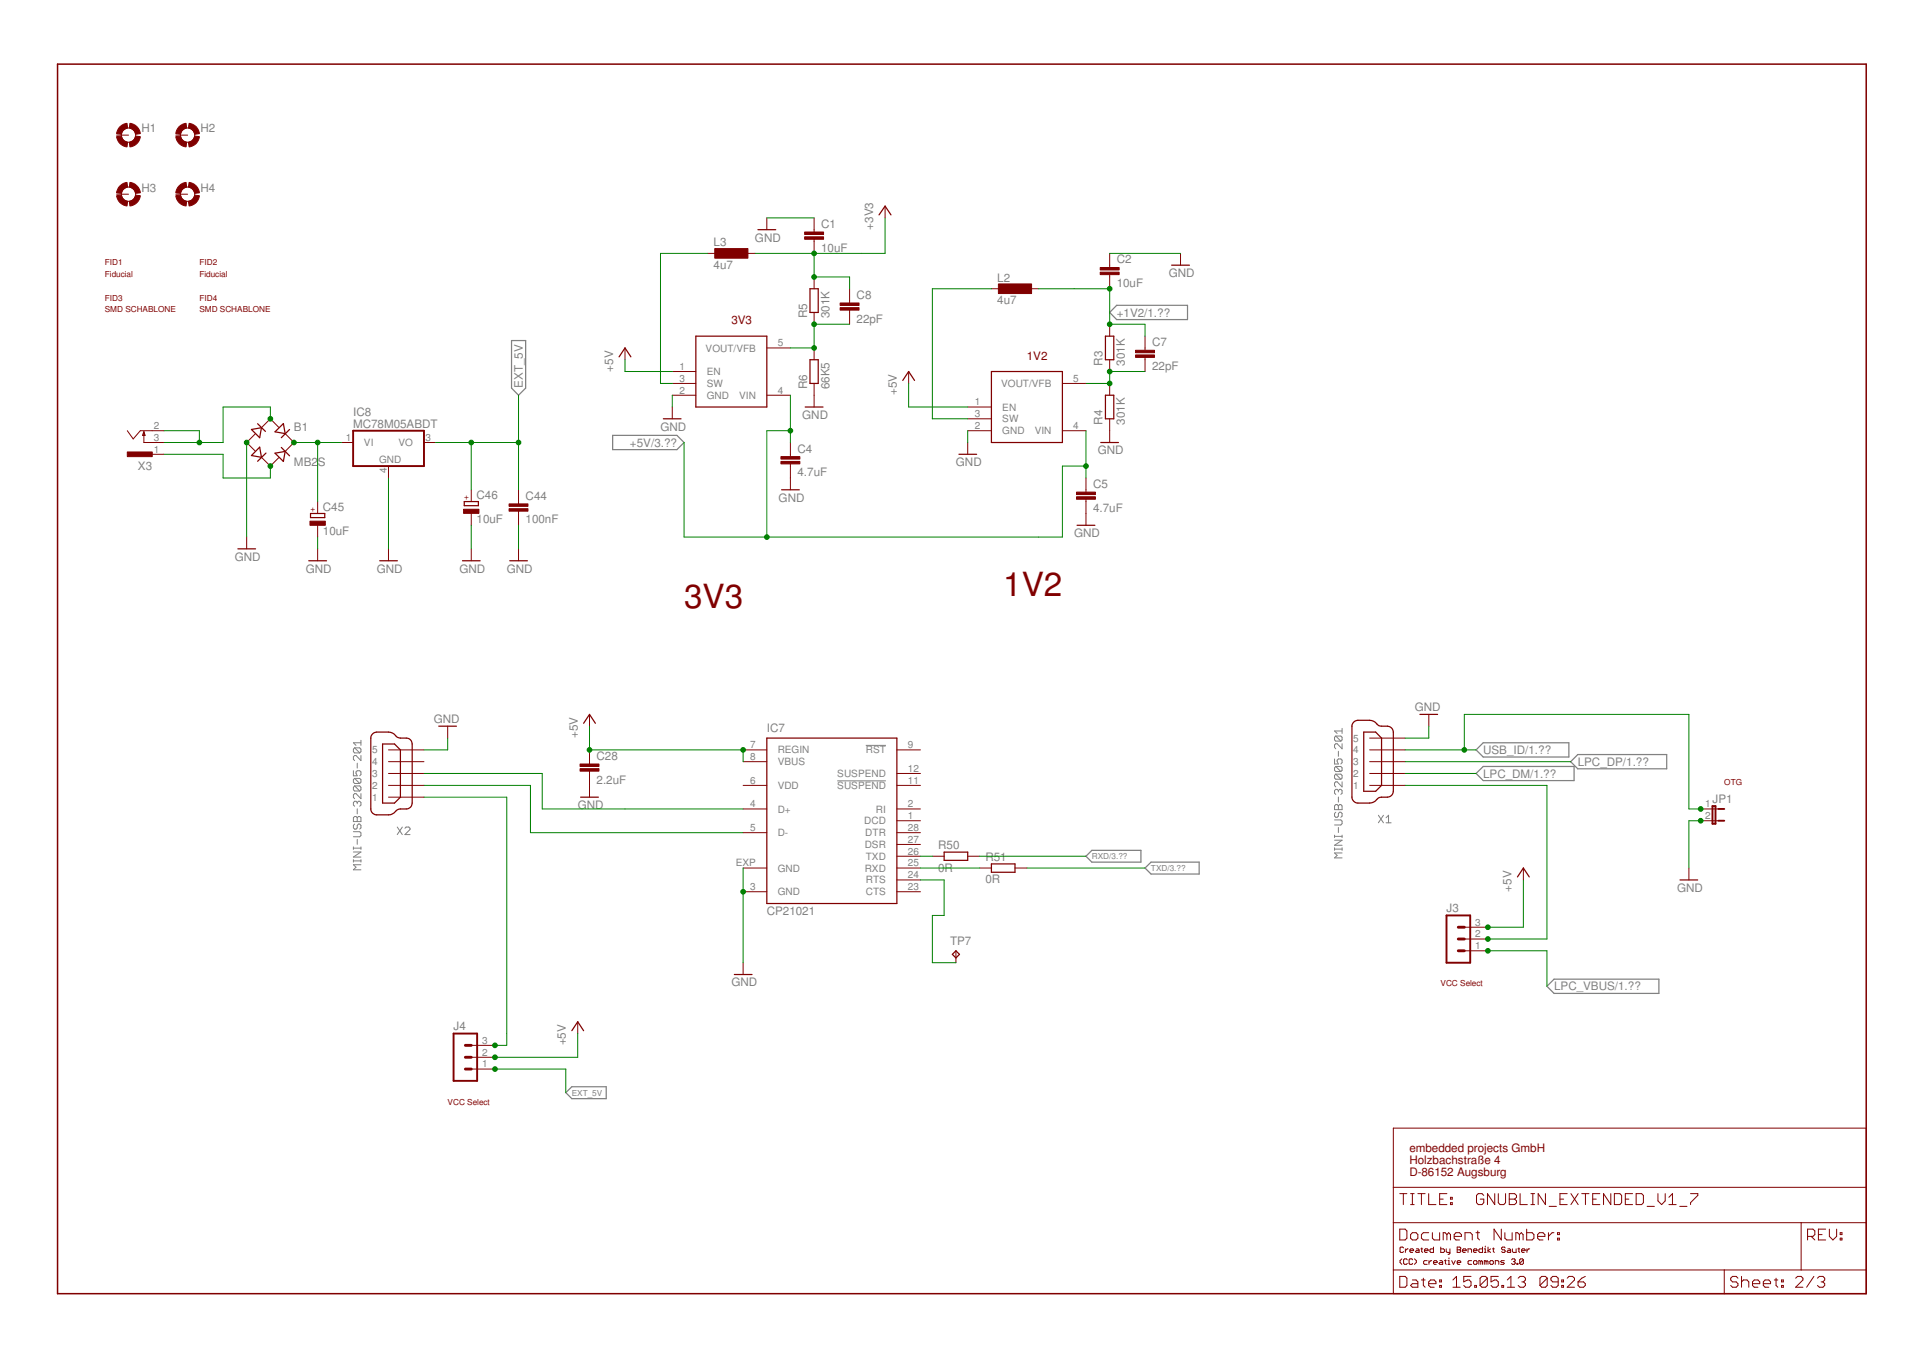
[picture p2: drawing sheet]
<svg xmlns="http://www.w3.org/2000/svg" width="297mm" height="210mm" viewBox="0 0 297 210" stroke-linecap="round" stroke-linejoin="round" font-family="sans-serif">
<g fill="none" stroke="#808080" stroke-width=".15">
<path d="M54.6 119v.8h.6l-.2-.4v-.2l.2-.2h.4l.2 .2v.4l-.2 .2M54.8 115.5h.8l.2 .2v.4l-.2 .2M54.8 115.5l-.2 .2v.4l.2 .2h.8M54.8 115.5l.8 .8M55.2 117.9v.7M55.8 114.3v.8M55.8 116.7v.8l-.8-.8h-.2l-.2 .2v.4l.2 .2M55.8 114.7h-1.2l.4 .4M133.7 115.1h3.1M206.1 117.2v.8h.6l-.2-.4v-.2l.2-.2h.4l.2 .2v.4l-.2 .2M206.3 113.7h.8l.2 .2v.4l-.2 .2M206.3 118.4h.8l.2 .2v.4l-.2 .2"/>
<path d="M206.3 119.6h.8l.2 .2v.4l-.2 .2M206.3 113.7l-.2 .2v.4l.2 .2h.8M206.3 118.4l-.2 .2v.4l.2 .2h.8M206.3 119.6l-.2 .2v.4l.2 .2h.8M206.3 119.6l.8 .8M206.3 118.4l.8 .8M206.3 113.7l.8 .8M206.7 116v.8M207.3 112.5v.8M207.3 114.9v.8l-.8-.8h-.2l-.2 .2v.3l.2 .3M207.3 112.9h-1.2l.4 .4M54.6 126.3l.2-.2h.2l.2 .2 .2-.2h.2l.2 .2v.6h-1.2z"/>
<path d="M54.6 128.5h1l.2 .2v.4l-.2 .1h-1M54.6 133h1.2M54.6 130.8v.4M54.6 132.8v.4M54.6 131.6h1.2l-1.2 .8h1.2M54.6 131h1.2M54.8 120.2h.8l.2 .2v.4l-.2 .2M54.8 121.4h.8l.2 .2v.4l-.2 .2M54.8 127.3l-.2 .2v.4l.2 .2h.2l.2-.2v-.4l.2-.2h.2l.2 .2v.4l-.2 .2M54.8 120.2l-.2 .2v.4l.2 .2h.8M54.8 121.4l-.2 .2v.4l.2 .2h.8M54.8 121.4l.8 .8"/>
<path d="M54.8 120.2l.8 .8M55.2 124l.2-.2h.2l.2 .2v.3l-.2 .2M55.2 124l-.2-.2h-.2l-.2 .2v.3l.2 .2M55.2 124v.1M55.2 124.9v.8M55.2 126.3v.6M55.2 129.6v.8M55.8 133.6h-1.2l.4 .3-.4 .4h1.2M55.8 122.6v.8l-.8-.8h-.2l-.2 .2v.4l.2 .2M55.8 130.8v.4M55.8 132.8v.4M61.4 127.7l.7 1.2"/>
<path d="M62.1 127.7l-.7 1.2M62.5 127.9l.2-.2h.4l.2 .2v.2l-.8 .8h.8M129.3 120.6h7.5M206.1 126.6h1l.2 .2v.4l-.2 .2h-1M206.1 131.1h1.2M206.1 129v.4M206.1 130.9v.4M206.1 129.8h1.2l-1.2 .8h1.2M206.1 129.2h1.2M206.3 124.3h.2l.2 .2 .2-.2h.2l.2 .2v.6h-1.2v-.6zM206.3 125.5l-.2 .1v.4l.2 .2h.2l.2-.2v-.4l.2-.1h.2l.2 .1v.4l-.2 .2M206.7 122.1l.2-.2h.2l.2 .2v.4l-.2 .2"/>
<path d="M206.7 122.1l-.2-.2h-.2l-.2 .2v.4l.2 .2M206.7 122.1v.2M206.7 123.1v.8M206.7 124.5v.6M206.7 127.8v.8M207.3 131.7h-1.2l.4 .4-.4 .4h1.2M207.3 120.8v.7l-.8-.7h-.2l-.2 .1v.4l.2 .2M207.3 129v.4M207.3 130.9v.4M212.9 125.9l.8 1.2M213.7 125.9l-.8 1.2M214.1 126.3l.4-.4v1.2"/>
<path d="M214.1 127.1h.8"/>
</g>
<path d="M79 52.6h2.2v7.3l-1.1 1.1-1.1-1.1zM172.5 47.2h10.9v2.2h-10.9l-1.1-1.1zM94.6 67.2h10l1.1 1.1-1.1 1.1h-10zM228 119.5l1.1-1.1h14v2.2h-14zM228 115.8l1.1-1.1h13.2v2.2h-13.2zM242.6 117.6l1.1-1.1h13.8v2.2h-13.8zM167.7 132.2l1-.9h7.5v1.9h-7.5zM176.9 134.1l.9-.9h7.4v1.8h-7.4zM239 152.3l1.1-1.1h16.1v2.2h-16.1zM87.4 168.8l.9-.9h5.3v1.8h-5.3z" fill="none" stroke="#808080" stroke-width=".19"/>
<g fill="none" stroke="#800000" stroke-width=".15">
<path d="M18 30h1.9M18 20.9h1.9M27.2 30h1.8M27.2 20.9h1.8M109.3 39.1h1.8M114.8 39.1h1.8M118.4 33.7v1.8M125.8 33.7v2.1M125.8 36.9v2.2M136.7 31.8v1.9M171.4 39.1v2.2M182.4 39.1v1.9"/>
<path d="M96.5 53.7v1.9M103.8 57.4h3.7M103.8 59.2h3.7M118.4 53.7h3.7M125.8 42.8v1.8M125.8 48.3v1.8M125.8 53.7v1.9M125.8 59.2v3.7M131.2 44.6v2.2M131.2 47.9v2.2M140.4 57.4v1.8M153.1 44.6h1.9"/>
<path d="M158.6 44.6h1.8M164.1 59.2h3.6M171.4 42.4v2.2M171.4 50.1v1.8M171.4 55.6v1.8M171.4 59.2v1.8M176.9 51.9v2.2M176.9 55.2v2.2M19.7 66.5l.9 1.3 1.1-1.3h3.6M22.2 66.7v1.6h3.1M23.5 70.2h1.8M39.4 67.1l-1.3 1.2 1.3 1.3"/>
<path d="M40.4 70.6l1.4 1.4 1.3-1.3M43.1 66l-1.3-1.3-1.4 1.4M44 67l1.4 1.3-1.4 1.4M49.1 77.5v1.8M52.7 68.3h1.8M60 72v1.8M65.5 68.3h1.8M72.8 75.6v1.9M72.8 79.3v1.8M80.1 75.6v2.2M80.1 78.9v2.2M103.8 61h3.7"/>
<path d="M103.8 62.9v1.8M118.4 61h3.7M122.1 68.3v2.2M122.1 71.6v4M149.5 62.9h3.6M149.5 66.5h3.6M149.5 64.7h3.6M149.5 68.3v1.9M164.1 66.5h3.6M167.7 73.8v2.2M167.7 77.1v4M171.4 64.7v3.6"/>
<path d="M38.1 83v1.8M49.1 81.1v1.9M49.1 84.8v1.8M60 84.8v1.8M72.8 84.8v1.8M80.1 84.8v1.8M60 115.8h5.5M60 117.6h5.5M60 119.5h5.5M69.2 112.2v1.8M91.1 110.3v1.9M91.1 115.8v2.2"/>
<path d="M91.1 119.1v4M114.8 115.8h3.6M114.8 117.6h3.6M138.5 115.8h3.7M138.5 119.5h3.7M211.6 115.8h5.4M211.6 117.6h5.4M211.6 119.5h5.4M211.6 114h5.4M220.7 110.3v1.9M60 121.3h5.5M60 123.1h5.5"/>
<path d="M114.8 121.3h3.6M114.8 137.7h3.6M114.8 124.9h3.6M114.8 128.6h3.6M114.8 134.1h3.6M138.5 121.3h3.7M138.5 137.7h3.7M138.5 124.9h3.7M138.5 128.6h3.7M138.5 126.8h3.7M138.5 130.4h3.7M138.5 132.2h3.7"/>
<path d="M138.5 134.1h3.7M138.5 135.9h3.7M144 132.2h1.8M149.5 132.2h1.8M151.3 134.1h1.8M156.8 134.1h1.8M211.6 121.3h5.4M235.3 134.1v1.8M260.9 134.1v1.8M262.7 124.9h2.7M262.7 126.8h2.7M89.2 157.8v1.8"/>
<path d="M114.8 148.7v1.8M147.7 146.9v1.8M226.2 146.9h3.6M226.2 145h3.6M226.2 143.2h3.6M72.8 165.1h3.7M72.8 163.3h3.7M72.8 161.5h3.7M215.2 174.2h73.1v25.6h-73.1zM215.2 188.8h73.1M215.2 196.2h73.1M215.2 183.4h73.1"/>
<path d="M216.2 189.8h.8l.3 .3v1.1l-.3 .3h-.8zM216.2 197.1h.8l.3 .3v1.1l-.3 .3h-.8zM216.2 184.4h1.1M216.5 194.4l-.2 .3v.3l.2 .3M216.8 184.4v1.7M216.8 192.7l-.1-.1h-.3l-.1 .1v.6l.1 .1h.3l.1-.1M217.1 192.9v.5M217.4 194.6l-.2-.2h-.2l-.2 .2v.5l.2 .2h.2l.2-.2M217.5 192.9l-.4 .3M217.8 193.2h.6l-.2-.3h-.3l-.1 .1v.3l.1 .1h.3M217.9 184.4h.5M217.9 186.1h.5"/>
<path d="M218.2 197.7h.5l.3 .3v.8h-.8l-.3-.3 .3-.2h.8M218.2 190.4h.5l.3 .3v.5l-.3 .3h-.5l-.3-.3v-.5zM218.2 184.4v1.7M218.2 194.6l-.1-.2h-.3l-.1 .2v.5l.1 .2h.3l.1-.2M218.5 194.4l.3 .3v.3l-.3 .3M218.8 192.9h.3l.1 .1v.4h-.4l-.2-.1 .2-.1h.4M219 184.4h1.1M219.5 192.9h.3M219.6 197.7h.5M219.6 184.4v1.7M219.6 192.7v.6l.2 .1M219.9 197.4v1.1l.2 .3"/>
<path d="M220 193.2h.6l-.1-.3h-.3l-.2 .1v.3l.2 .1h.3M220.5 194.7h-.5l-.1 .2v.2l.1 .2h.5M220.7 198.3h1.1v-.3l-.3-.3h-.5l-.3 .3v.5l.3 .3h.5M220.7 184.4v1.7h1.1M220.7 190.4h-.8l-.3 .3v.5l.3 .3h.8M220.7 194.7v.6M221.1 194.7l-.4 .3M221.3 190.4v.8l.2 .3h.9v-1.1M221.4 192.6v.8h-.4l-.1-.1v-.3l.1-.1h.4M221.4 195h.6l-.2-.3h-.2l-.2 .2v.2l.2 .2h.2M222.4 198.5h.3v.3h-.3zM222.4 197.7h.3v.3h-.3z"/>
<path d="M222.4 185.2h.5M222.4 194.7h.3l.1 .2v.4h-.4l-.1-.2 .1-.1h.4M222.5 192.6v.8h.5l.1-.1v-.3l-.1-.1h-.5M223.1 194.7h.3M223.3 194.6v.5l.1 .2M223.4 192.9v.4l.1 .1h.5M223.5 184.4h-1.1v1.7h1.1M223.5 190.7l-.3-.3h-.3v1.1M223.5 190.7l.3-.3 .2 .3v.8M223.5 190.7v.8M223.7 195.3h.3M223.7 194.7h.1v.6"/>
<path d="M223.8 194.3v.1M224 192.9v.7l-.3 .1M224 185.8h.3v.3h-.3zM224 184.9h.3v.3h-.3zM224.2 194.7l.3 .6 .3-.6M224.4 198.8h1.2M224.4 197.7l.6-.6v1.7M224.6 191h1.1v-.3l-.3-.3h-.5l-.3 .3v.5l.3 .3h.5M225.1 192.6h.4l.1 .1-.1 .3 .1 .3-.1 .1h-.4zM225.1 195h.5l-.1-.3h-.3l-.1 .2v.2l.1 .2h.3M225.1 193h.4M225.9 193.2h.6l-.2-.3h-.2l-.2 .1v.3l.2 .1h.2"/>
<path d="M226.3 191.5v-1.1h.8l.3 .3v.8M226.8 193.4v-.5h.4l.1 .1v.4M227.2 197.1h-1.1v.9l.6-.3h.2l.3 .3v.5l-.3 .3h-.5l-.3-.3M227.3 194.7h-.4l-.1 .2v.2l.1 .2h.4M227.6 193.2h.6l-.2-.3h-.3l-.1 .1v.3l.1 .1h.3M227.7 194.7h.3l.2 .2v.2l-.2 .2h-.3l-.1-.2v-.2zM227.8 198.5h.3v.3h-.3zM228 190.4h.5M228.3 190.1v1.1l.2 .3M228.7 194.9l.2-.2 .1 .2v.4M228.7 194.9l-.3-.2v.6M228.7 194.9v.4"/>
<path d="M229 192.6v.8h-.4l-.2-.1v-.3l.2-.1h.4M229.2 184.6l-.3-.2h-.6l-.2 .2v1.2l.2 .3h.6l.3-.3v-.6h-.6M229.3 193.4h.3M229.3 192.9h.1v.5M229.4 192.5v.1M229.6 194.9l.1-.2 .1 .2v.4M229.6 194.9l-.3-.2v.6M229.6 194.9v.4M229.7 197.4v1.1l-.2 .3h-.6l-.3-.3M229.7 197.4l-.2-.3h-.6l-.3 .3v1.1M229.7 197.4l-1.1 1.1M229.8 192.6v.8"/>
<path d="M230.3 192.9l-.5 .3 .5 .2M230.3 194.7h.2l.2 .2v.2l-.2 .2h-.2l-.2-.2v-.2zM230.5 192.9h.3M230.7 192.7v.6l.1 .1M230.9 184.4v1.7l-1.1-1.7v1.7M231 195.3v-.6h.4l.1 .2v.4M231.4 197.1h-1.1v.9l.6-.3h.2l.3 .3v.5l-.3 .3h-.5l-.3-.3M231.4 184.4v1.4l.3 .3h.6l.3-.3v-1.4M231.9 189.8v1.7l-1.1-1.7v1.7M232 198.5h.3v.3h-.3zM232.4 194.7h-.5l-.1 .2 .6 .2-.2 .2h-.4M232.5 190.4v.8l.2 .3h.9v-1.1"/>
<path d="M232.5 192.7l-.1-.1h-.3l-.2 .1 .2 .3h.3l.1 .2-.1 .2h-.3l-.2-.1M232.8 198.8h1.2M232.8 197.7l.6-.6v1.7M232.9 192.9h.3l.1 .1v.4h-.4l-.1-.1 .1-.1h.4M233.1 184.4h.9l.3 .2v.3l-.3 .3 .3 .3v.3l-.3 .3h-.9zM233.1 185.2h.9M233.5 194.6l.1-.2h.3l.1 .2-.1 .3M233.6 192.9v.4l.2 .1h.4v-.5M233.8 194.9h.1M233.9 194.9l.1 .1-.1 .3h-.3l-.1-.2M234.3 195.1h.2v.2h-.2zM234.5 192.9h.2"/>
<path d="M234.5 197.4l.3-.3h.6l.2 .3v.3l-.2 .3M234.6 192.7v.6l.1 .1M234.7 190.7l-.3-.3h-.3v1.1M234.7 190.7v.8M234.7 190.7l.3-.3 .3 .3v.8M234.8 184.4v1.7h1.1M235 193.2h.6l-.2-.3h-.2l-.2 .1v.3l.2 .1h.2M235.1 198h.3M235.3 194.6l-.1-.2h-.3l-.2 .2v.5M235.3 194.6v.5l-.1 .2h-.3l-.2-.2M235.3 194.6l-.6 .5M235.4 198l.2 .3v.2l-.2 .3h-.6l-.3-.3"/>
<path d="M235.8 189.8v1.7h.9l.2-.3v-.5l-.2-.3h-.9M235.9 192.9v.5M236.3 192.9h-.2l-.2 .3M236.5 184.4h.5M236.5 186.1h.5M236.8 184.4v1.7M237.5 191h1.1v-.3l-.3-.3h-.5l-.3 .3v.5l.3 .3h.5M238.7 184.4v1.7l-1.1-1.7v1.7M239 197.4v1.1l-.3 .3h-.6l-.2-.3M239 197.4l-.3-.3h-.6l-.2 .3v1.1M239 197.4l-1.1 1.1M239.2 190.4v1.1"/>
<path d="M239.3 186.3h1.1M240 190.4h-.2l-.6 .6M240.6 191.2h.3v.3h-.3zM240.6 190.4h.3v.3h-.3zM240.7 198h-.9l-.2-.3v-.3l.2-.3h.6l.3 .3v1.1l-.3 .3h-.6l-.2-.3M241 185.2h.5M241.2 198.5h.3v.3h-.3zM241.2 197.7h.3v.3h-.3zM242.1 197.4l.3-.3h.5l.3 .3v.3l-1.1 1.1h1.1M242.1 184.4h-1.1v1.7h1.1M242.7 184.4l1.1 1.7M243.8 198h.8l.3 .3v.2l-.3 .3h-.6l-.2-.3z"/>
<path d="M243.8 184.4l-1.1 1.7M244.3 184.4h1.1M244.9 197.1l-.6 .3-.5 .6M244.9 184.4v1.7M246 185.2h.6M247.1 184.4h-1.1v1.7h1.1M248.8 184.4v1.7l-1.1-1.7v1.7M249.4 184.4h.8l.3 .2v1.2l-.3 .3h-.8zM251.1 185.2h.5M252.2 184.4h-1.1v1.7h1.1M252.7 184.4h.9l.3 .2v1.2l-.3 .3h-.9zM254.4 186.3h1.1"/>
<path d="M256.1 184.4v1.1l.6 .6 .5-.6v-1.1M257.8 186.1h1.1M257.8 184.9l.5-.5v1.7M259.5 186.3h1.1M261.1 184.4h1.2v.2l-1.2 1.2v.3M266.3 196.2v3.6M268.5 197.4l-.3-.3h-.6l-.3 .3v.3l.3 .3h.6l.3 .3v.2l-.3 .3h-.6l-.3-.3M269 198l.3-.3h.6l.2 .3v.8M269 197.1v1.7M270.7 198.3h1.1v-.3l-.3-.3h-.5l-.3 .3v.5l.3 .3h.5M272.4 198.3h1.1v-.3l-.3-.3h-.6l-.2 .3v.5l.2 .3h.6M274.1 197.7h.5"/>
<path d="M274.3 197.4v1.1l.3 .3M275.2 198.5h.3v.3h-.3zM275.2 197.7h.3v.3h-.3zM277.4 197.4l.3-.3h.5l.3 .3v.3l-1.1 1.1h1.1M278.2 188.8v7.4M279.2 191h.8l.3-.3v-.6l-.3-.3h-.8v1.7M279.8 191l.5 .5M280.2 197.1l-1.1 1.7M280.7 197.4l.3-.3h.6l.3 .3v.3l-.3 .3M280.9 190.7h.6M281.3 198h.3M281.6 198l.3 .3v.2l-.3 .3h-.6l-.3-.3"/>
<path d="M282 189.8h-1.1v1.7h1.1M282.6 189.8v1.2l.5 .5 .6-.5v-1.2M284.2 191.2h.3v.3h-.3zM284.2 190.4h.3v.3h-.3z"/>
<circle cx="19.9" cy="20.9" r="1.1"/>
<circle cx="19.9" cy="30" r="1.1"/>
<circle cx="29" cy="20.9" r="1.1"/>
<circle cx="29" cy="30" r="1.1"/>
</g>
<path d="M8.9 9.9h279.4v189.9h-279.4z" fill="none" stroke="#800000" stroke-width=".23"/>
<g fill="none" stroke="#800000" stroke-width=".19">
<path d="M117.1 35.5h2.7M135.8 33.2l.9-1.4 .9 1.4M95.6 55.1l.9-1.4 1 1.4M107.5 51.9h10.9v11h-10.9zM125.1 44.6h1.3v3.7h-1.3zM125.1 55.6h1.3v3.6h-1.3zM139.4 58.8l1-1.4 .9 1.4M153.1 57.4h11v10.9h-11zM170.8 51.9h1.2v3.7h-1.2zM181 41h2.7M22.2 66.7l.2 .5h-.4zM38.8 66.3l1.6-.2-.3 1.5z"/>
<path d="M39.8 65.4l1.2 1.2M40.1 69.1l.3 1.5-1.6-.2zM41.1 70l-1.3 1.2M42.5 66.7l1.3-1.3 .2 1.6zM42.5 70l1.5-.3-.2 1.6zM43.5 69.1l1.2 1.3M44.7 66.3l-1.2 1.3M48 79.3h2.2v.6h-2.2zM71.7 77.5h2.2v.6h-2.2zM102.5 64.7h2.7M120.7 75.6h2.8M124.4 62.9h2.7"/>
<path d="M148.1 70.2h2.8M170 68.3h2.8M170.8 61h1.2v3.7h-1.2zM36.7 84.8h2.8M47.7 86.6h2.7M58.7 86.6h2.7M71.4 86.6h2.8M78.7 86.6h2.8M166.4 81.1h2.7M57.6 113.3l.6-.2h1.8a2 2 0 0 1 1.4 .8l.4 .1a1.61 1.61 0 0 1 1.6 .3l.3 .6v9.1a.9 .9 0 0 1-.9 .9 1.76 1.76 0 0 0-1.5 .3l-.2 .1a1.4 1.4 0 0 1-1.1 .6l-2-.1a.92 .92 0 0 1-.7-.9v-10.9v-.3zM59.1 114.9h1.8l.9 .9v7.3l-.9 .9h-1.8zM67.8 112.2h2.7"/>
<path d="M90.1 111.7l1-1.4 .9 1.4M118.4 114h20.1v25.6h-20.1zM209.1 111.5l.6-.2h1.9a2 2 0 0 1 1.4 .8l.4 .1a1.67 1.67 0 0 1 1.5 .2l.3 .7v9.1a.94 .94 0 0 1-.9 .9 1.76 1.76 0 0 0-1.5 .2l-.1 .2a1.4 1.4 0 0 1-1.1 .5h-1.9a.94 .94 0 0 1-.9-.9v-10.9zM210.7 113.1h1.8l.9 .9v7.3l-.9 .9h-1.8zM219.3 110.3h2.8M89.7 123.1h2.7M145.8 131.6h3.7v1.3h-3.7zM153.1 133.4h3.7v1.3h-3.7zM234.4 135.4l.9-1.3 .9 1.3M259.5 135.9h2.7M88.3 159.2l.9-1.4 .9 1.4M113.4 150.5h2.8"/>
<path d="M147.1 147.4l.6-.5 .5 .5-.5 .6z"/>
</g>
<g fill="#800000" stroke="#800000" stroke-width=".15">
<path d="M110.4 38.4h5.1v1.5h-5.1z"/>
<path d="M120.6 71.3h2.9v.3h-2.9z"/>
<path d="M120.6 70.5h2.9v.4h-2.9z"/>
<path d="M124.3 36.6h2.9v.4h-2.9z"/>
<path d="M124.3 35.8h2.9v.4h-2.9z"/>
<path d="M154.2 43.9h5.1v1.4h-5.1z"/>
<path d="M166.3 76.7h2.9v.4h-2.9z"/>
<path d="M166.3 76h2.9v.4h-2.9z"/>
<path d="M169.9 42h3v.4h-3z"/>
<path d="M169.9 41.3h3v.4h-3z"/>
<path d="M129.8 47.5h2.9v.4h-2.9z"/>
<path d="M129.8 46.8h2.9v.4h-2.9z"/>
<path d="M175.4 54.8h2.9v.4h-2.9z"/>
<path d="M175.4 54.1h2.9v.4h-2.9z"/>
<path d="M89.6 118.7h2.9v.4h-2.9z"/>
<path d="M89.6 118h2.9v.4h-2.9z"/>
<path d="M19.7 69.8h3.8v.7h-3.8z"/>
<path d="M78.6 78.6h3v.4h-3z"/>
<path d="M78.6 77.8h3v.4h-3z"/>
<path d="M47.9 80.5h2.3v.6h-2.3z"/>
<path d="M71.6 78.7h2.4v.6h-2.4z"/>
</g>
<g fill="#800000" stroke="#800000" stroke-width=".15">
<path d="M29.2 28.2a1.81 1.81 0 0 1 1.6 1.6l-.7 .1a1.19 1.19 0 0 0-1-1z" fill-rule="evenodd"/>
<path d="M27.7 28.7l.5-.4 .5-.1 .1 .7a1.14 1.14 0 0 0-.9 1l-.7-.1 .1-.5z" fill-rule="evenodd"/>
<path d="M27.2 30.2l.7-.1a1.08 1.08 0 0 0 .9 1l-.1 .7a1.76 1.76 0 0 1-1.5-1.6z" fill-rule="evenodd"/>
<path d="M29.1 31.1a1.08 1.08 0 0 0 1-1l.7 .1a1.76 1.76 0 0 1-1.6 1.6z" fill-rule="evenodd"/>
<path d="M20.1 19a1.81 1.81 0 0 1 1.6 1.6l-.8 .1a1.08 1.08 0 0 0-.9-.9z" fill-rule="evenodd"/>
<path d="M18.5 19.6l.6-.4 .5-.2 .1 .8a1.14 1.14 0 0 0-.9 .9l-.8-.1 .2-.5z" fill-rule="evenodd"/>
<path d="M18 21.1l.8-.1a1.08 1.08 0 0 0 .9 1l-.1 .7a1.81 1.81 0 0 1-1.6-1.6z" fill-rule="evenodd"/>
<path d="M20 22a1.08 1.08 0 0 0 .9-1l.8 .1a1.81 1.81 0 0 1-1.6 1.6z" fill-rule="evenodd"/>
<path d="M29.2 19a1.76 1.76 0 0 1 1.6 1.6l-.7 .1a1.14 1.14 0 0 0-1-.9z" fill-rule="evenodd"/>
<path d="M27.7 19.6l.5-.4 .5-.2 .1 .8a1.14 1.14 0 0 0-.9 .9l-.7-.1 .1-.5z" fill-rule="evenodd"/>
<path d="M27.2 21.1l.7-.1a1.08 1.08 0 0 0 .9 1l-.1 .7a1.76 1.76 0 0 1-1.5-1.6z" fill-rule="evenodd"/>
<path d="M29.1 22a1.08 1.08 0 0 0 1-1l.7 .1a1.76 1.76 0 0 1-1.6 1.6z" fill-rule="evenodd"/>
<path d="M20.1 28.2a1.86 1.86 0 0 1 1.6 1.6l-.8 .1a1.13 1.13 0 0 0-.9-1z" fill-rule="evenodd"/>
<path d="M18.5 28.7l.6-.4 .5-.1 .1 .7a1.14 1.14 0 0 0-.9 1l-.8-.1 .3-.8z" fill-rule="evenodd"/>
<path d="M18 30.2l.8-.1a1.08 1.08 0 0 0 .9 1l-.1 .7a1.81 1.81 0 0 1-1.6-1.6z" fill-rule="evenodd"/>
<path d="M20 31.1a1.08 1.08 0 0 0 .9-1l.8 .1a1.81 1.81 0 0 1-1.6 1.6z" fill-rule="evenodd"/>
</g>
<path d="M54.5 66.5h11v5.5h-11zM264.5 124.5h.5v2.7h-.5zM265.4 124.9h.9M265.4 126.8h.9M70.1 159.6h3.6v7.3h-3.6zM223.4 141.4h3.7v7.3h-3.7z" fill="none" stroke="#800000" stroke-width=".3"/>
<path d="M225.3 143.2h.9M225.3 145h.9M225.3 146.9h.9M71.9 161.5h.9M71.9 163.3h.9M71.9 165.1h.9" fill="none" stroke="#800000" stroke-width=".44"/>
<g fill="none" stroke="#008000" stroke-width=".15">
<path d="M109.3 39.1h-7.3v20.1h1.8M118.4 33.7h7.4M125.8 39.1v3.7h5.4v1.8M136.7 33.7v5.4h-20.1M171.4 39.1h11M96.5 55.6v1.8h7.3M131.2 50.1h-5.4v3.6h-3.7M140.4 59.2v3.7h9.1M153.1 44.6h-9.1v20.1h5.5M160.4 44.6h11v5.5h5.5v1.8M176.9 57.4h-5.5v1.8h-3.7M25.3 70.2h9.2v3.6h7.3v-1.8"/>
<path d="M25.3 66.5h5.5v1.8M38.1 68.3v14.7M41.8 64.7v-1.8h-7.3v5.4h-9.2M45.4 68.3h7.3M49.1 68.3v9.2M60 73.8v11M67.3 68.3h12.8M72.8 68.3v7.3M80.1 61v14.6M103.8 61v1.9M105.7 68.3v14.7h58.4v-11h3.6M122.1 66.5h-3.7v16.5"/>
<path d="M122.1 61v7.3M149.5 66.5v1.8M167.7 66.5v7.3M49.1 83v1.8M72.8 81.1v3.7M80.1 81.1v3.7M65.5 119.5h18.3v5.4h31M69.2 114v1.8h-3.7M91.1 112.2v3.6h23.7v1.8M217 115.8h11M217 119.5h11M217 117.6h25.6"/>
<path d="M220.7 112.2v1.8h-3.7M226.2 115.8v-5.5h34.7v14.6h1.8M65.5 121.3h16.4v7.3h32.9M65.5 123.1h12.8v38.4h-1.8M114.8 134.1v14.6M142.2 135.9h3.6v5.5h-1.8v7.3h3.7M142.2 132.2h1.8M142.2 134.1h9.1M151.3 132.2h16.4M158.6 134.1h18.3M217 121.3h22v23.7h-9.2M235.3 135.9v7.3h-5.5"/>
<path d="M262.7 126.8h-1.8v7.3M89.2 159.6v3.7h-12.7M229.8 146.9h9.2v5.4M76.5 165.1h10.9v3.7"/>
</g>
<g fill="#008000" stroke="#008000" stroke-width=".15">
<circle cx="125.8" cy="53.7" r=".36"/>
<circle cx="125.8" cy="50.1" r=".36"/>
<circle cx="125.8" cy="39.1" r=".36"/>
<circle cx="125.8" cy="42.8" r=".36"/>
<circle cx="114.8" cy="137.7" r=".36"/>
<circle cx="38.1" cy="68.3" r=".36"/>
<circle cx="262.7" cy="126.8" r=".36"/>
<circle cx="171.4" cy="59.2" r=".36"/>
<circle cx="171.4" cy="57.4" r=".36"/>
<circle cx="171.4" cy="44.6" r=".36"/>
<circle cx="171.4" cy="50.1" r=".36"/>
<circle cx="76.5" cy="161.5" r=".36"/>
<circle cx="76.5" cy="165.1" r=".36"/>
<circle cx="80.1" cy="68.3" r=".36"/>
<circle cx="72.8" cy="68.3" r=".36"/>
<circle cx="49.1" cy="68.3" r=".36"/>
<circle cx="45.4" cy="68.3" r=".36"/>
<circle cx="41.8" cy="72" r=".36"/>
<circle cx="41.8" cy="64.7" r=".36"/>
<circle cx="30.8" cy="68.3" r=".36"/>
<circle cx="114.8" cy="115.8" r=".36"/>
<circle cx="91.1" cy="115.8" r=".36"/>
<circle cx="76.5" cy="163.3" r=".36"/>
<circle cx="167.7" cy="72" r=".36"/>
<circle cx="122.1" cy="66.5" r=".36"/>
<circle cx="118.4" cy="83" r=".36"/>
<circle cx="229.8" cy="143.2" r=".36"/>
<circle cx="226.2" cy="115.8" r=".36"/>
<circle cx="262.7" cy="124.9" r=".36"/>
<circle cx="229.8" cy="145" r=".36"/>
<circle cx="229.8" cy="146.9" r=".36"/>
</g>
<g font-size="5.1" fill="#800000">
<text x="105.7" y="93.9">3V3</text>
<text x="155" y="92.1">1V2</text>
</g>
<g font-size="1.8" fill="#808080">
<text x="21.9" y="20.5">H1</text>
<text x="31" y="20.5">H2</text>
<text x="21.9" y="29.6">H3</text>
<text x="31" y="29.6">H4</text>
<text x="126.8" y="35.2">C1</text>
<text x="134.9" y="35.5" transform="rotate(-90 134.9 35.5)">+3V3</text>
<text x="110.2" y="41.5">4u7</text>
<text x="110.2" y="38.1">L3</text>
<text x="116.6" y="37.3">GND</text>
<text x="126.8" y="38.9">10uF</text>
<text x="172.5" y="40.7">C2</text>
<text x="132.3" y="46.2">C8</text>
<text x="154.1" y="47">4u7</text>
<text x="154.1" y="43.5">L2</text>
<text x="172.5" y="44.3">10uF</text>
<text x="180.5" y="42.8">GND</text>
<text x="124.7" y="49.2" transform="rotate(-90 124.7 49.2)">R5</text>
<text x="128.1" y="49.2" transform="rotate(-90 128.1 49.2)">301K</text>
<text x="132.3" y="49.8">22pF</text>
<text x="172.5" y="48.9">+1V2/1.??</text>
<text x="178" y="53.5">C7</text>
<text x="80.7" y="59.9" transform="rotate(-90 80.7 59.9)">EXT_5V</text>
<text x="94.7" y="57.4" transform="rotate(-90 94.7 57.4)">+5V</text>
<text x="170.3" y="56.5" transform="rotate(-90 170.3 56.5)">R3</text>
<text x="173.8" y="56.5" transform="rotate(-90 173.8 56.5)">301K</text>
<text x="178" y="57.1">22pF</text>
<text x="54.5" y="64.2">IC8</text>
<text x="123.9" y="64.7">GND</text>
<text x="124.7" y="60.1" transform="rotate(-90 124.7 60.1)">R6</text>
<text x="128.1" y="60.1" transform="rotate(-90 128.1 60.1)">66K5</text>
<text x="138.5" y="61" transform="rotate(-90 138.5 61)">+5V</text>
<text x="170.3" y="65.6" transform="rotate(-90 170.3 65.6)">R4</text>
<text x="173.8" y="65.6" transform="rotate(-90 173.8 65.6)">301K</text>
<text x="45.4" y="72">MB2</text>
<text x="45.4" y="66.5">B1</text>
<text x="49.1" y="72">S</text>
<text x="54.5" y="66.1">MC78M05ABDT</text>
<text x="97.3" y="69">+5V/3.??</text>
<text x="102" y="66.5">GND</text>
<text x="123.2" y="69.9">C4</text>
<text x="147.7" y="72">GND</text>
<text x="169.6" y="70.2">GND</text>
<text x="21.3" y="72.5">X3</text>
<text x="73.6" y="77.1">C46</text>
<text x="81.2" y="77.2">C44</text>
<text x="120.3" y="77.5">GND</text>
<text x="123.2" y="73.5">4.7uF</text>
<text x="168.8" y="75.4">C5</text>
<text x="49.9" y="82.6">10uF</text>
<text x="49.9" y="79">C45</text>
<text x="73.6" y="80.8">10uF</text>
<text x="81.2" y="80.9">100nF</text>
<text x="165.9" y="83">GND</text>
<text x="168.8" y="79">4.7uF</text>
<text x="36.3" y="86.6">GND</text>
<text x="47.2" y="88.4">GND</text>
<text x="58.2" y="88.4">GND</text>
<text x="71" y="88.4">GND</text>
<text x="78.3" y="88.4">GND</text>
<text x="67" y="111.6">GND</text>
<text x="89.2" y="114" transform="rotate(-90 89.2 114)">+5V</text>
<text x="118.4" y="113.1">IC7</text>
<text x="218.5" y="109.8">GND</text>
<text x="92.2" y="117.4">C28</text>
<text x="229.1" y="116.5">USB_ID/1.??</text>
<text x="243.7" y="118.3">LPC_DP/1.??</text>
<text x="89.2" y="124.9">GND</text>
<text x="92.2" y="121">2.2uF</text>
<text x="229.1" y="120.1">LPC_DM/1.??</text>
<text x="264.5" y="124">JP1</text>
<text x="144.9" y="131.2">R50</text>
<text x="144.9" y="134.6">0R</text>
<text x="152.2" y="136.5">0R</text>
<text x="152.2" y="133">R51</text>
<text x="233.5" y="137.7" transform="rotate(-90 233.5 137.7)">+5V</text>
<text x="259" y="137.7">GND</text>
<text x="118.4" y="141.4">CP21021</text>
<text x="223.4" y="140.8">J3</text>
<text x="146.7" y="145.9">TP7</text>
<text x="113" y="152.3">GND</text>
<text x="240.1" y="153">LPC_VBUS/1.??</text>
<text x="70.1" y="159.1">J4</text>
<text x="87.4" y="161.5" transform="rotate(-90 87.4 161.5)">+5V</text>
</g>
<g font-size="1.8" fill="#800000">
<text x="113" y="50.1">3V3</text>
<text x="158.6" y="55.6">1V2</text>
<text x="217.7" y="178">embedded projects GmbH</text>
<text x="217.7" y="179.8">Holzbachstraße 4</text>
<text x="217.7" y="181.6">D-86152 Augsburg</text>
</g>
<g font-size="1.5" fill="#808080">
<text x="120.1" y="53.5">5</text>
<text x="104.9" y="57.1">1</text>
<text x="104.9" y="59">3</text>
<text x="109" y="54.3">VOUT/VFB</text>
<text x="109.2" y="57.9">EN</text>
<text x="109.2" y="59.8">SW</text>
<text x="154.6" y="59.8">VOUT/VFB</text>
<text x="165.8" y="59">5</text>
<text x="104.9" y="60.8">2</text>
<text x="109.2" y="61.6">GND</text>
<text x="114.2" y="61.6">VIN</text>
<text x="120.1" y="60.8">4</text>
<text x="150.6" y="62.6">1</text>
<text x="150.6" y="64.4">3</text>
<text x="154.8" y="63.4">EN</text>
<text x="154.8" y="65.2">SW</text>
<text x="23.8" y="69.9">1</text>
<text x="23.8" y="66.3">2</text>
<text x="23.8" y="68.1">3</text>
<text x="53.4" y="68.1">1</text>
<text x="56.2" y="68.9">VI</text>
<text x="58.6" y="71.4">GND</text>
<text x="61.6" y="68.9">VO</text>
<text x="65.7" y="68.1">3</text>
<text x="150.6" y="66.3">2</text>
<text x="154.8" y="67.1">GND</text>
<text x="159.8" y="67.1">VIN</text>
<text x="165.8" y="66.3">4</text>
<text x="59.8" y="73.1" transform="rotate(-90 59.8 73.1)">4</text>
<text x="57.5" y="118.2">4</text>
<text x="57.5" y="116.4">5</text>
<text x="115.9" y="115.6">7</text>
<text x="115.9" y="117.4">8</text>
<text x="120.1" y="116.4">REGIN</text>
<text x="120.1" y="118.2">VBUS</text>
<text x="133.7" y="116.4">RST</text>
<text x="140.2" y="115.6">9</text>
<text x="140.2" y="119.2">12</text>
<text x="209" y="118.2">3</text>
<text x="209" y="116.4">4</text>
<text x="209" y="114.5">5</text>
<text x="57.5" y="123.7">1</text>
<text x="57.5" y="121.9">2</text>
<text x="57.5" y="120">3</text>
<text x="115.9" y="121">6</text>
<text x="115.9" y="124.7">4</text>
<text x="120.1" y="121.8">VDD</text>
<text x="120.1" y="125.5">D+</text>
<text x="129.3" y="120">SUSPEND</text>
<text x="129.3" y="121.9">SUSPEND</text>
<text x="135.3" y="125.5">RI</text>
<text x="140.2" y="121">11</text>
<text x="140.2" y="124.7">2</text>
<text x="209" y="121.9">1</text>
<text x="209" y="120">2</text>
<text x="263.4" y="124.7">1</text>
<text x="115.9" y="128.3">5</text>
<text x="120.1" y="129.1">D-</text>
<text x="133.5" y="127.3">DCD</text>
<text x="133.6" y="131">DSR</text>
<text x="133.7" y="129.2">DTR</text>
<text x="140.2" y="126.5">1</text>
<text x="140.2" y="128.3">28</text>
<text x="140.2" y="130.2">27</text>
<text x="140.2" y="132">26</text>
<text x="263.4" y="126.5">2</text>
<text x="113.7" y="133.8">EXP</text>
<text x="115.9" y="137.5">3</text>
<text x="120.1" y="134.6">GND</text>
<text x="133.6" y="134.6">RXD</text>
<text x="133.7" y="132.8">TXD</text>
<text x="133.7" y="136.5">RTS</text>
<text x="140.2" y="133.8">25</text>
<text x="140.2" y="135.6">24</text>
<text x="140.2" y="137.5">23</text>
<text x="120.1" y="138.3">GND</text>
<text x="133.7" y="138.3">CTS</text>
<text x="227.9" y="143">3</text>
<text x="227.9" y="146.6">1</text>
<text x="227.9" y="144.8">2</text>
<text x="74.5" y="161.2">3</text>
<text x="74.5" y="164.9">1</text>
<text x="74.5" y="163">2</text>
</g>
<g font-size="1.3" fill="#800000">
<text x="16.2" y="41">FID1</text>
<text x="30.8" y="41">FID2</text>
<text x="16.2" y="46.4">FID3</text>
<text x="16.2" y="42.8">Fiducial</text>
<text x="30.8" y="46.4">FID4</text>
<text x="30.8" y="42.8">Fiducial</text>
<text x="16.2" y="48.3">SMD SCHABLONE</text>
<text x="30.8" y="48.3">SMD SCHABLONE</text>
<text x="72.4" y="77.2" transform="rotate(-90 72.4 77.2)">+</text>
<text x="48.6" y="79" transform="rotate(-90 48.6 79)">+</text>
<text x="266.3" y="121.3">OTG</text>
<text x="222.5" y="152.3">VCC Select</text>
<text x="69.1" y="170.6">VCC Select</text>
</g>
<g font-size="1.3" fill="#808080">
<text x="168.7" y="132.7">RXD/3.??</text>
<text x="177.8" y="134.5">TXD/3.??</text>
<text x="88.3" y="169.2">EXT_5V</text>
</g>
</svg>
